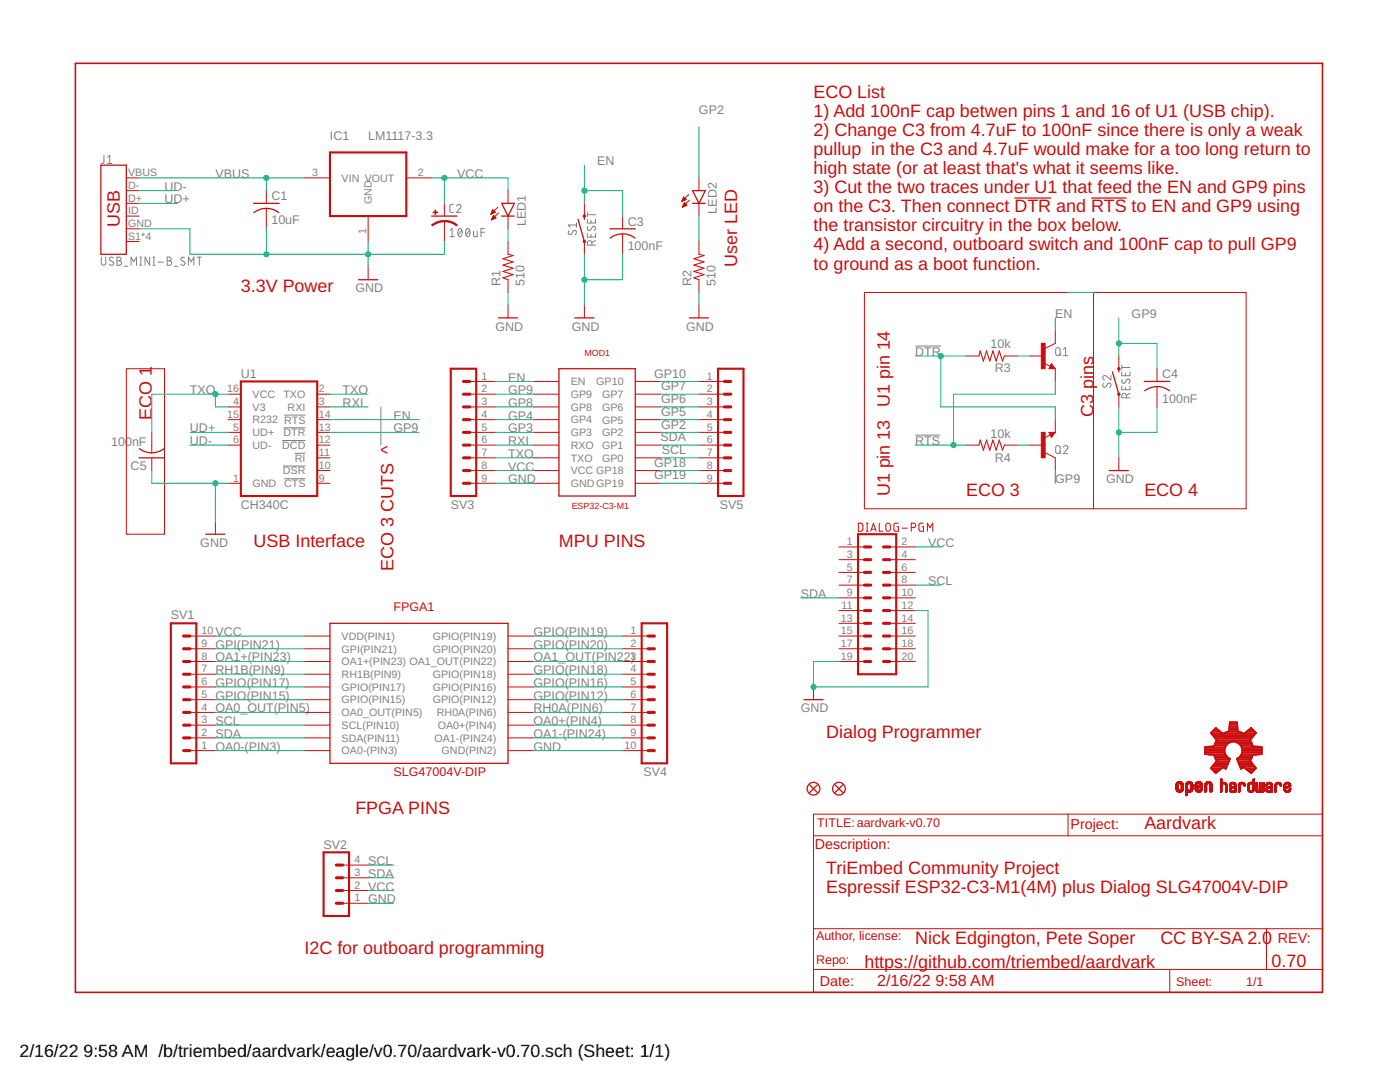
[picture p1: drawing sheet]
<svg xmlns="http://www.w3.org/2000/svg" width="279mm" height="216mm" viewBox="0 0 279 216" stroke-linecap="round" stroke-linejoin="round" font-family="sans-serif">
<g fill="none" stroke="#808080" stroke-width=".2">
<path d="M20.7 31v1.4l-.2 .2h-.3M21.5 32.6h.9M21.5 31.4l.4-.4v1.6M20.2 51.3v1.2a.44 .44 0 0 0 .5 .4 .44 .44 0 0 0 .4-.4v-1.2M22.6 51.5l-.2-.1a.38 .38 0 0 0-.5 .1 .38 .38 0 0 0 .1 .5l.5 .3a.41 .41 0 0 1 .1 .6 .41 .41 0 0 1-.7-.1l-.1-.1M23.3 51.3h.5a.36 .36 0 0 1 .4 .4 .36 .36 0 0 1-.4 .3 .46 .46 0 0 1 .5 .5 .46 .46 0 0 1-.5 .4h-.5zM23.3 52h.5M24.8 53.1h.7M26.2 52.9v-1.6l.5 .9 .5-.9v1.6M27.9 52.9h.4M27.9 51.3h.4M28.1 51.3v1.6"/>
<path d="M29.9 51.3v1.6l-.9-1.6v1.6M30.5 52.9h.4M30.5 51.3h.4M30.7 51.3v1.6M31.5 52.3h1.1M33.4 51.3h.4a.36 .36 0 0 1 .4 .4 .36 .36 0 0 1-.4 .3 .46 .46 0 0 1 .4 .5 .46 .46 0 0 1-.4 .4h-.4zM33.4 52h.4M34.8 53.1h.7M36.9 51.5l-.2-.1a.38 .38 0 0 0-.6 .1 .38 .38 0 0 0 .2 .5l.5 .3a.44 .44 0 0 1-.1 .7 .44 .44 0 0 1-.7-.3M37.6 52.9v-1.6l.6 .9 .5-.9v1.6M39.3 51.3h.9M39.8 51.3v1.6"/>
<path d="M89.8 46l.4-.4v1.6M89.8 47.2h.9M90.5 40.8h-.5l-.2 .3v1.1l.2 .2h.5M91.1 41.1a.45 .45 0 0 1 .6-.3 .45 .45 0 0 1 .2 .7l-.8 .9h.9M91.6 45.7l.2-.1a.95 .95 0 0 1 0 1.6 1.04 1.04 0 0 1-.2-1.5zM92.2 46l-.8 .9M93.1 45.7l.3-.1a.97 .97 0 0 1 0 1.6 1.02 1.02 0 0 1-.3-1.5zM93.7 46l-.7 .9M94.5 46.1v1l.3 .1h.4v-1.1M96 46.3h.7M96.7 45.6h-.7v1.6M113.5 46l-.1 .6 .4 .2 .2-.1 .6-.7a.47 .47 0 0 1 .5 .3 .47 .47 0 0 1-.3 .6"/>
<path d="M115 44.9h-1.6l.4 .4M115 44.4v.9M117.2 42.4v.9M117.2 43.8v.7h1.7v-.7M117.2 46.6v.7h1.7v-.7M117.2 42.8h1.7M117.3 45.2a.42 .42 0 0 0-.1 .6 .42 .42 0 0 0 .6 .1l.4-.6a.37 .37 0 0 1 .5-.1 .37 .37 0 0 1 .1 .5l-.2 .4M117.9 43.9v.6M117.9 46.8v.5M118.1 48.9v-.4a.46 .46 0 0 0-.4-.5 .46 .46 0 0 0-.5 .5v.4h1.7M118.9 48l-.8 .4M182.7 69h5.1"/>
<path d="M210.8 69.5l.3-.2 .4 .2 .1 1a.46 .46 0 0 1-.5 .5 .46 .46 0 0 1-.4-.5zM211.4 70.6l.4 .4M212.2 69.7l.5-.4v1.7M212.2 71h.9M220.2 76.5l-.1 .2a.38 .38 0 0 0 .1 .5 .38 .38 0 0 0 .5-.1l.3-.5a.44 .44 0 0 1 .7 .1 .44 .44 0 0 1-.2 .6M221.7 74.9v.9l-.9-.7a.44 .44 0 0 0-.7 .1 .44 .44 0 0 0 .3 .6M223.9 72.9v.9M223.9 74.2v.8h1.6v-.8M223.9 77v.8h1.6v-.8M223.9 73.3h1.6M224 75.7l-.1 .2a.38 .38 0 0 0 .1 .5 .38 .38 0 0 0 .6-.1l.2-.5a.41 .41 0 0 1 .6 0 .41 .41 0 0 1 0 .6l-.1 .1M224.6 74.4v.6"/>
<path d="M224.6 77.2v.6M224.8 79.4v-.5a.46 .46 0 0 0-.5-.4 .46 .46 0 0 0-.4 .4v.5h1.6M225.5 78.5l-.7 .3M56.3 87.9h4.7M56.5 93h4.5M56.6 85.4h4.4M56.7 95.5h4.3M56.7 82.8h4.3M58.8 90.4h2.2M76 81.2v7.6M182.7 86.8h4.9M210.8 89l.3-.1 .4 .1 .1 1.1a.46 .46 0 0 1-.5 .4 .46 .46 0 0 1-.4-.4z"/>
<path d="M211.4 90.2l.4 .3M212.2 89.3a.44 .44 0 0 1 .6-.4 .44 .44 0 0 1 .2 .7l-.8 .9h.9"/>
</g>
<g fill="none" stroke="#c90d0c" stroke-width=".25">
<path d="M20.1 33h5.1v17.7h-5.1zM138.2 38h2.6l-1.3 2.6zM202.5 39.5h7.3M217.8 39.5h7.1M50.6 40.6h5.1M53.1 41.6l1.6 .3 .9 .5M53.1 41.6l-1.5 .3-.9 .5M71.6 55.8h3.8M86.1 43.1h5.1M100.1 40.6h2.6l-1.3 2.5zM100.1 43.1h2.6M115.4 43.8l1.2 4.4"/>
<path d="M116.6 43.1v.7M121.7 45.7h5.1M121.8 47.5a4 4 0 0 1 4.9 0M138.2 40.6h2.6M99.5 63.4h3.8M111.5 73.6h15.3v25.4h-15.3zM114.7 63.4h3.8M137.6 63.4h3.8M209.8 73.1l.2 .2h-.4l.2-.5 .6 .6h-.8M222 74.2l1.3 4.5M223.3 73.6v.6M228.4 76.1h5"/>
<path d="M228.5 78a4 4 0 0 1 4.9 0M27.7 91.4h5.1M27.8 89.5a4 4 0 0 0 4.9 0M209.6 86.4h.8l-.6 .6-.2-.5h.4l-.2 .3M221.4 93.9h3.8M41.1 106.6h3.8M65.8 124.4h35.6v27.9h-35.6zM160.4 139.6h3.9M161.6 156.6l1.5 1.5M163.1 156.6l-1.5 1.5M166.7 156.6l1.5 1.5M168.2 156.6l-1.5 1.5"/>
<circle cx="162.3" cy="157.4" r="1.27"/>
<circle cx="167.4" cy="157.4" r="1.27"/>
</g>
<g fill="none" stroke="#c90d0c" stroke-width=".2">
<path d="M25.2 35.5h2.5M25.2 38h2.5M53.1 38v2.6M60.8 35.5h5M81.1 35.5h5M101.4 38v2.6M136.2 39.9h.6M136.2 39.8h.7M136.3 39.6h.5M136.4 39.5h.3M136.4 39.4h.1M136.4 39.3l.5 .5-.8 .4z"/>
<path d="M137.5 38.8l-1.4 1.4M137.6 39.9l-1.4 1.4M139.5 35.5v2.5M25.2 40.6h2.5M25.2 45.7h2.5M25.2 43.1h2.5M25.2 48.2h2.5M53.1 41.6v4.1M73.5 43.1v5.1M73.5 53.3v2.5M88.7 40.6v2.5M88.7 44.1v4.1"/>
<path d="M98 42.7h.1M98 42.5h.4M98.1 42.4h.6M98.1 43.9h.1M98.1 42.3h.7M98.1 43.8h.3M98.2 43.6h.5M98.2 42.2h.5M98.3 42.1h.3M98.3 43.5h.7M98.3 43.4h.6M98.3 41.9h.1"/>
<path d="M98.3 41.8l.5 .6-.8 .3zM98.4 43.3h.3M98.4 43.1h.2M98.5 43l-.4 .9M98.5 43l.5 .5-.9 .4M98.5 43h.1M99.4 41.3l-1.4 1.4M99.5 42.5l-1.4 1.4M101.4 43.1v2.6M101.4 48.2v2.5M101.4 55.8v2.6M116.6 40.6v2.5"/>
<path d="M116.6 48.2v2.5M124.2 43.1v2.6M124.2 46.7v4M136.1 40.1h.1M136.1 40h.4M136.2 41.3v.1M136.2 41.2h.3M136.3 41.1h.5M136.3 41h.7M136.4 40.9h.6M136.4 40.7h.4M136.5 40.6h.2"/>
<path d="M136.5 40.5h.1M137.1 41l-.5-.6-.4 .9M137.1 41l-.9 .3M139.5 40.6v2.5M139.5 48.2v2.5M139.5 55.8v2.6M172.5 58.4h76.2v43.1h-76.2zM218.2 58.4v43.1M25.2 73.6h7.6v33h-7.6zM45.5 78.7h2.6M63.3 78.7h2.5M93.8 76.1h5"/>
<path d="M93.8 78.7h5M101.4 60.9v2.5M106.5 76.1h5M106.5 78.7h5M116.6 60.9v2.5M126.8 76.1h5.1M126.8 78.7h5.1M139.5 76.1h5.1M139.5 78.7h5.1M139.5 60.9v2.5M192.8 71h2.6M200.4 71h2.6"/>
<path d="M205.5 71h2.6M208.4 72.5l1.2 .6M209.8 72.6l.8 1h-1.3zM210.6 66v2.5l-2 1M210.6 73.6v2.5M223.3 71v2.6M223.3 78.7v2.5M230.9 73.6v2.5M230.9 77.1v4.1M30.3 86.3v4M30.3 91.4v2.5M45.5 81.2h2.6"/>
<path d="M45.5 83.7h2.6M45.5 86.3h2.6M45.5 88.8h2.6M45.5 96.4h2.6M63.3 81.2h2.5M63.3 83.7h2.5M63.3 86.3h2.5M63.3 88.8h2.5M63.3 91.4h2.5M63.3 93.9h2.5M63.3 96.4h2.5M93.8 81.2h5"/>
<path d="M93.8 83.7h5M93.8 86.3h5M93.8 88.8h5M93.8 91.4h5M93.8 93.9h5M93.8 96.4h5M106.5 81.2h5M106.5 83.7h5M106.5 86.3h5M106.5 88.8h5M106.5 91.4h5M106.5 93.9h5"/>
<path d="M106.5 96.4h5M126.8 81.2h5.1M126.8 83.7h5.1M126.8 86.3h5.1M126.8 88.8h5.1M126.8 91.4h5.1M126.8 93.9h5.1M126.8 96.4h5.1M139.5 81.2h5.1M139.5 83.7h5.1M139.5 86.3h5.1M139.5 88.8h5.1"/>
<path d="M139.5 91.4h5.1M139.5 93.9h5.1M139.5 96.4h5.1M192.8 88.8h2.6M200.4 88.8h2.6M205.5 88.8h2.6M208.6 90.3l2 1.1v2.5M209.3 86.3h1.3l-.8 1zM209.6 86.8l-1.2 .6M210.6 83.7v2.6M223.3 91.4v2.5M43 104.1v2.5"/>
<path d="M167.4 109.1h5.1M167.4 111.7h5.1M167.4 114.2h5.1M167.4 116.8h5.1M167.4 119.3h5.1M171.3 104.4h.6l.3 .3v.9l-.3 .4h-.6zM172.9 104.4h.3M172.9 106h.3M173.1 104.4v1.6M173.8 106l.5-1.6 .6 1.6M173.9 105.6h.8M175.5 104.4v1.6h.7"/>
<path d="M176.9 104.5l.3-.1 .3 .1 .2 .3v.8a.46 .46 0 0 1-.5 .4 .46 .46 0 0 1-.4-.4zM177.6 109.1h5.1M177.6 111.7h5.1M177.6 114.2h5.1M177.6 116.8h5.1M177.6 119.3h5.1M179.3 104.4h-.7l-.2 .2v1.2l.2 .2h.7v-.9h-.3M180 105.4h1.1M181.9 105.3h.4a.44 .44 0 0 0 .5-.5 .44 .44 0 0 0-.5-.4h-.4v1.6M184.3 104.4h-.7l-.2 .2v1l.2 .4h.7v-.9h-.3M185.1 106v-1.6l.5 .9 .6-.9v1.6M37.9 139.6h5.1"/>
<path d="M37.9 137.1h5.1M37.9 134.5h5.1M37.9 132h5.1M37.9 129.5h5.1M37.9 126.9h5.1M60.8 139.6h5M60.8 137.1h5M60.8 134.5h5M60.8 132h5M60.8 129.5h5M60.8 126.9h5M101.4 139.6h5.1"/>
<path d="M101.4 137.1h5.1M101.4 134.5h5.1M101.4 132h5.1M101.4 129.5h5.1M101.4 126.9h5.1M124.2 139.6h5.1M124.2 137.1h5.1M124.2 134.5h5.1M124.2 132h5.1M124.2 129.5h5.1M124.2 126.9h5.1M162.3 137.1v2.5"/>
<path d="M167.4 132h5.1M167.4 129.5h5.1M167.4 126.9h5.1M167.4 121.8h5.1M167.4 124.4h5.1M177.6 132h5.1M177.6 129.5h5.1M177.6 126.9h5.1M177.6 121.8h5.1M177.6 124.4h5.1M37.9 149.8h5.1M37.9 147.2h5.1"/>
<path d="M37.9 144.7h5.1M37.9 142.2h5.1M60.8 149.8h5M60.8 147.2h5M60.8 144.7h5M60.8 142.2h5M101.4 149.8h5.1M101.4 147.2h5.1M101.4 144.7h5.1M101.4 142.2h5.1M124.2 149.8h5.1M124.2 147.2h5.1"/>
<path d="M124.2 144.7h5.1M124.2 142.2h5.1M234.7 157.4l.4 .1M234.7 157.4h.4M234.7 157.3h.4M234.7 157.2h.4M234.7 157.1h.4M234.7 157h.4M234.7 156.9h.4M234.7 156.8h.4M234.7 156.7h.4M234.7 157.5l.5 .1"/>
<path d="M234.7 157.5h.4M234.7 156.5h.4M234.7 157.6l.6 .1M234.7 157.6h.5M234.8 157.7h1.3M234.8 156.3h1.3M234.8 157.8h1.3M234.8 157.8h1.2M234.8 156.3h1.2M234.8 156.2h1.2M234.9 157.8h1.1M234.9 156.2h1.1"/>
<path d="M234.9 157.9h1M234.9 156.1h1M235 157.9h.9M235 156.1h.8M235.1 156.6h-.4M235.1 156.5l-.4 .1M235.1 156h.6M235.2 156.4l-.5 .1M235.2 158.1h.4M235.2 156.4h-.5M235.2 156h.4M235.3 158.1h.2"/>
<path d="M235.4 156.4h-.7M235.5 156.4h.6M235.6 157.6h.5M235.6 156.4h.5M235.7 157.5h.4M235.7 156.5h.4M235.7 156.5l.5 .1M235.8 157.4h.4M235.8 157.3h.4M235.8 157.2h.4M235.8 157.1h.4M235.8 157h.4"/>
<path d="M235.8 156.9h.4M235.8 156.8h.4M235.8 156.7h.4M235.8 156.6h.4M235.8 158h-.7M236.1 157.6h-.5M236.6 158.6h.4M236.6 158.5h.4M236.6 158.4h.4M236.6 158.3h.4M236.6 158.2h.4M236.6 158.1h.4"/>
<path d="M236.6 157.7h1.4M236.6 157.6l.6 .1M236.6 157.6h.6M236.6 157.5l.5 .1M236.6 157.5h.4M236.6 157.4l.4 .1M236.6 157.4h.4M236.6 157.3h.4M236.6 157.2h.4M236.6 157.1h.4M236.6 157h.4M236.6 156.9h.4"/>
<path d="M236.6 156.8h.4M236.6 156.7h.4M236.6 158.7h.2M236.6 156.5h.5M236.7 156.3h1.3M236.7 156.3h1.2M236.8 156.2h1.1M236.9 156.1h.9M236.9 156.1h.8M236.9 158.7h-.3M237 158.6l-.4 .1M237 156.6h-.4"/>
<path d="M237 158.1h-.4M237 156.5l-.4 .1M237 156h.7M237.1 158.1h.5M237.1 156.4l-.5 .1M237.2 156h.3M237.2 156.4h-.5M237.3 158.1h.1M237.3 156.4h-.6M237.4 156.4h.6M237.5 156.4h.5M237.5 157.6h.5"/>
<path d="M237.6 156.4h.4M237.6 157.6h.4M237.6 157.5h.5M237.6 156.5h.5M237.7 157.5h.4M237.7 156.5h.4M237.7 157.4h.4M237.7 157.3h.4M237.7 157.2h.4M237.7 157.1h.4M237.7 157h.4M237.7 156.9h.4"/>
<path d="M237.7 156.8h.4M237.7 156.7h.4M237.7 156.6h.4M237.7 158h-1.1M237.8 157.9l-1.2 .1M237.8 157.9h-1.2M237.9 157.8l-1.3 .1M237.9 157.8h-1.3M238 157.8h-1.4M238 157.6l-.5 .1M238.5 157.5h.5M238.5 157.4h.4"/>
<path d="M238.5 156.8l.4 .1M238.5 156.8h.4M238.5 156.7h.4M238.5 156.6h.4M238.5 157.6h.6M238.5 157.5l.5 .1M238.5 156.5h.5M238.6 157.6h.5M238.6 157.7h1.3M238.6 156.3h1.3M238.7 156.2h1.1M238.7 157.8h1.1"/>
<path d="M238.8 157.9h.9M238.8 156.1h.9M238.8 156.1h.8M238.9 158h.7M238.9 156.7h-.4M238.9 156h.7M239 156.5l-.5 .1M239 157.4h-.5M239 156.9h1M239 156.4l-.5 .1M239.1 158.1h.4M239.1 157.3h-.6"/>
<path d="M239.1 156.4h-.6M239.1 156h.3M239.1 158.1h.3M239.2 156.8h.8M239.2 156.4h-.6M239.2 157.2l-.7 .1M239.3 157.2h-.8M239.3 156.8h.7M239.3 156.4h.6M239.4 157.7h.5M239.4 156.7h.6M239.4 156.4h.5"/>
<path d="M239.4 157.6h.5M239.4 157.1l-.9 .1M239.5 156.4l.5 .1M239.5 157.1h-1M239.5 156.7h.5M239.5 156.5h.5M239.5 157.5h.5M239.5 156.6h.5M239.6 157.5h.4M239.6 157.4h.4M239.6 157.3h.4M239.6 157.1h-1.1"/>
<path d="M239.7 157.2h.3M239.8 157h-1.3M239.8 157.8h-1.1M239.8 157.2h.1M239.9 157.8h-1.3M239.9 156.9h-1.4M240 157.5l-.5 .1M240.4 157.8h.4M240.4 157.7h.4M240.4 157.6h.4M240.4 157.5h.4M240.4 157.4h.4"/>
<path d="M240.4 157.3h.4M240.4 157.2h.4M240.4 157.1h.4M240.4 157h.4M240.4 156.9h.4M240.4 156.8h.4M240.4 156.7h.4M240.5 158.1h.1M240.5 156.3h1.3M240.6 156.3h1.2M240.6 156.2h1.1M240.7 156.1h1"/>
<path d="M240.7 158h-.3M240.7 156.1h.9M240.8 157.9l-.4 .1M240.8 157.9h-.4M240.8 156.6h-.4M240.8 156h.7M240.9 156.5l-.5 .1M240.9 156.5h-.4M240.9 156.4l-.4 .1M241 156.4h-.5M241 156h.3M241.1 156.4h-.6"/>
<path d="M241.2 156.4h.6M241.3 156.4h.6M241.4 156.4l.5 .1M241.4 156.5h.5M241.5 156.5h.4M241.5 158h.3M241.5 157.8h.4M241.5 157.7h.4M241.5 157.6h.4M241.5 157.5h.4M241.5 157.4h.4M241.5 157.3h.4"/>
<path d="M241.5 157.2h.4M241.5 157.1h.4M241.5 157h.4M241.5 156.9h.4M241.5 156.8h.4M241.5 156.7h.4M241.5 156.6h.4M241.5 158.1h.1M241.9 157.9l-.4 .1M241.9 157.9h-.4M243.5 158.1h.2M243.5 155.6h.3"/>
<path d="M243.6 158.1h.1M243.6 157.9h.2M243.6 157.8h.2M243.6 157.7h.2M243.6 157.6h.2M243.6 157.5h.2M243.6 157.4h.2M243.6 157.3h.2M243.6 157.2h.2M243.6 157.1h.2M243.6 157h.2M243.6 156.9h.2"/>
<path d="M243.6 156.8h.2M243.6 156.7h.2M243.6 156.4h1.2M243.6 156.3h1.2M243.6 156.3h1.1M243.6 156.2h1M243.6 156.1l1 .1M243.6 156.1h.2M243.6 156h.2M243.6 155.9h.2M243.6 155.8h.2M243.6 155.7h.2"/>
<path d="M243.6 155.6h.2M243.6 155.5h.2M243.7 155.4h.1M243.8 158h-.3M243.9 156.6h-.3M243.9 156.5l-.3 .1M243.9 156.5h-.3M244 156.1h.5M244 156.4l-.4 .1M244.1 156.4h-.5M244.3 156.4h.5M244.5 156.4l.4 .1"/>
<path d="M244.5 156.5h.4M244.6 156.6h.3M244.6 156.7h.3M244.6 158.1h.1M244.6 157.9h.3M244.6 157.8h.3M244.6 157.7h.3M244.6 157.6h.3M244.6 157.5h.3M244.6 157.4h.3M244.6 157.3h.3M244.6 157.2h.3"/>
<path d="M244.6 157.1h.3M244.6 157h.3M244.6 156.9h.3M244.6 156.8h.3M244.8 158.1h-.2M244.9 158h-.3M245.4 157.7h.3M245.4 157.6h.3M245.4 157.5h.3M245.4 156.7h.3M245.4 157.8h.4M245.4 157.4h.3"/>
<path d="M245.4 157.8l.8 .1M245.4 157.8h.5M245.4 156.5h.4M245.5 157.9h.7M245.5 157.9l.8 .1M245.5 156.4h1.1M245.5 156.3h1.1M245.6 158h.7M245.6 156.8l-.2 .1M245.6 156.3h.9M245.6 156.8h-.2M245.6 156.2h.9"/>
<path d="M245.6 157.1h1.1M245.6 156.7l-.2 .1M245.7 157.5l-.3 .1M245.7 156.2h.7M245.7 158.1h.5M245.7 156.6h-.3M245.7 157.4l-.3 .1M245.7 156.5l-.3 .1M245.7 157.1h1M245.8 156.1h.5M245.8 156.4l-.4 .1M245.9 157.4h-.5"/>
<path d="M245.9 157h.8M245.9 158.1h.1M245.9 156.4h-.4M246 157.8h.2M246 157.3h-.6M246 157h.7M246.1 157.2l-.7 .1M246.1 156.9h.6M246.1 156.4h.5M246.2 156.9h.5M246.2 157.2h-.7M246.3 156.4l.4 .1"/>
<path d="M246.3 156.5h.4M246.4 156.8h.3M246.4 156.5h.3M246.4 156.6h.3M246.4 157.9h.3M246.4 157.8h.3M246.4 157.7h.3M246.4 157.6h.3M246.4 157.5h.3M246.4 157.4h.3M246.4 157.3h.3M246.4 157.2h.3"/>
<path d="M246.4 156.7h.3M246.4 158.1h.1M246.6 158.1h-.2M246.7 158h-.3M246.7 157.1l-1.2 .1M247.2 158.1h.1M247.2 157.9h.3M247.2 157.8h.3M247.2 157.7h.3M247.2 157.6h.3M247.2 157.5h.3M247.2 157.4h.3"/>
<path d="M247.2 157.3h.3M247.2 157.2h.3M247.2 157.1h.3M247.2 157h.3M247.2 156.9h.3M247.2 156.8h.3M247.2 156.7h.3M247.2 156.6h.3M247.3 158.1h-.1M247.3 156.3h1.1M247.4 156.3h.9M247.4 158h-.2"/>
<path d="M247.4 156.2h.9M247.5 156.2h.7M247.5 156.5l-.3 .1M247.6 156.5h-.4M247.6 156.1h.5M247.6 156.4l-.4 .1M247.8 156.4h-.5M247.9 156.4h.5M248.1 156.4l.4 .1M248.1 156.5h.4M248.2 156.5h.3M248.2 156.6h.3"/>
<path d="M248.2 156.7h.3M248.4 156.8l-.1 .1M248.4 156.4h-1.1M248.5 156.8h-.2M248.5 156.7l-.2 .1M249 157.4h.3M249 157.3h.3M249 157.2h.3M249 157.1h.3M249 157h.3M249 156.9h.3M249 156.8h.3"/>
<path d="M249 157.5l.3 .1M249 157.5h.3M249 156.7h.3M249 157.7h.4M249 157.6l.4 .1M249 157.6h.3M249 156.5h.4M249 157.8h.5M249.1 157.8h.5M249.1 157.8h1.1M249.1 156.3h1.3M249.2 157.9h1"/>
<path d="M249.2 157.9h.9M249.2 156.3h1.2M249.2 156.2h1.2M249.3 158h.8M249.3 156.2h1.1M249.3 156.6h-.3M249.4 158.1h.6M249.4 156.1h.5M249.4 158.1h.5M249.5 156.4l-.5 .1M249.6 156.4h-.5M249.6 158.1h.1"/>
<path d="M249.7 158.1h.1M249.7 157.8h.6M249.7 156.4h.7M249.9 156.4h.5M249.9 157.7h.4M249.9 156.5h.5M250 156.5h.4M250 157.6h.3M250 156.6h.4M250 157.5h.4M250 157.4h.4M250 157.3h.4"/>
<path d="M250 157.2h.4M250 157.1h.4M250 157h.4M250 156.9h.4M250 156.8h.4M250 156.7h.4M250 156.1h.4M250 156h.4M250 155.9h.4M250 155.8h.4M250 155.7h.4M250 155.6h.4"/>
<path d="M250.1 157.1h.3M250.1 156.9h.3M250.1 156h.3M250.1 155.7h.3M250.1 155.5h.3M250.2 155.4h.1M250.3 157.8h-.4M250.3 157.6l-.3 .1M250.4 157.5l-.4 .1M250.4 156.4h-1.3M250.6 157.8h.4M250.6 157.7h.4"/>
<path d="M250.6 157.6h.4M250.6 157.6h.3M250.6 157.5h.3M250.6 157.4h.3M250.6 157.3h.3M250.6 157.2h.3M250.6 157.1h.3M250.6 157h.3M250.6 156.9h.3M250.6 156.8h.3M250.6 156.7h.3M250.6 156.6h.3"/>
<path d="M250.6 156.5h.3M250.6 156.4h.3M250.6 156.3h.3M250.6 156.2h.3M250.7 157.8h1.6M250.7 156.2h.2M250.7 157.9h1.5M250.8 158h1.4M250.8 156.1h.1M250.9 158.1h.5M250.9 158.1h.4M251.2 158.1h.1"/>
<path d="M251.2 157.8h.5M251.3 157.7h.4M251.3 157.6h.4M251.3 157.6h.3M251.3 157.5h.3M251.3 157.4h.3M251.3 157.3h.3M251.3 157.2h.3M251.3 157.1h.3M251.3 157h.3M251.3 156.9h.3M251.3 156.8h.3"/>
<path d="M251.3 156.7h.3M251.3 156.6h.3M251.3 156.5h.3M251.3 156.4h.3M251.3 156.3h.3M251.3 156.2h.3M251.4 156.2h.2M251.5 156.1h.1M251.6 158.1h.5M251.6 158.1h.4M252 157.7h.3M252 157.6h.3"/>
<path d="M252.1 157.5h.2M252.1 157.4h.2M252.1 157.3h.2M252.1 157.2h.2M252.1 157.1h.2M252.1 157h.2M252.1 156.9h.2M252.1 156.8h.2M252.1 156.7h.2M252.1 156.6h.2M252.1 156.5h.2M252.1 156.4h.2"/>
<path d="M252.1 156.3h.2M252.1 156.2h.2M252.2 156.1h.1M252.3 157.8h-.4M252.6 157.7h.4M252.6 157.6h.3M252.6 157.5h.3M252.6 156.7h.3M252.6 157.8h.4M252.6 157.8h.8M252.7 157.8l.8 .1M252.7 157.9h.8"/>
<path d="M252.8 157.9l.7 .1M252.8 156.3h1M252.8 156.8l-.2 .1M252.8 158h.7M252.9 156.8h-.3M252.9 157.1h1.1M252.9 156.2h.8M252.9 156.7l-.3 .1M252.9 158.1h.6M252.9 156.6h-.3M253 158.1h.4M253 157.4l-.4 .1"/>
<path d="M253 157.1h1M253 156.5l-.4 .1M253 157.4h-.4M253 156.5h-.3M253 156.1h.6M253.1 157.4h-.5M253.1 157h.9M253.1 156.4l-.4 .1M253.2 156.4h-.5M253.2 157.3h-.5M253.2 157h.8M253.4 157.2l-.7 .1"/>
<path d="M253.4 156.9h.6M253.4 156.4h.5M253.4 157.2h-.7M253.5 156.4h.4M253.6 156.5h.3M253.6 157.1l-.8 .1M253.6 156.8h.4M253.6 156.6h.4M253.7 157.1h.3M253.7 156.8h.3M253.7 157.9h.3M253.7 157.8h.3"/>
<path d="M253.7 157.7h.3M253.7 157.6h.3M253.7 157.5h.3M253.7 157.4h.3M253.7 157.3h.3M253.7 157.2h.3M253.7 156.7h.3M253.7 158.1h.1M253.9 158.1h-.2M253.9 156.4h-1.1M253.9 158h-.2M254 157.9l-.3 .1"/>
<path d="M254.4 157.9h.3M254.4 157.8h.3M254.4 157.7h.3M254.4 157.6h.3M254.4 157.5h.3M254.4 157.4h.3M254.4 157.3h.3M254.4 157.2h.3M254.4 157.1h.3M254.4 157h.3M254.4 156.9h.3M254.4 156.8h.3"/>
<path d="M254.4 156.7h.3M254.4 158.1h.1M254.5 156.4h1.2M254.6 158.1h-.2M254.6 156.3h1M254.7 156.2h.8M254.7 158h-.3M254.7 156.7h-.3M254.8 156.6h-.4M254.8 156.5l-.4 .1M254.8 156.5h-.4M254.8 156.1h.6"/>
<path d="M254.9 156.4l-.4 .1M255 156.4h-.5M255.2 156.4h.5M255.3 156.4h.4M255.4 156.5h.3M255.4 156.5l.4 .1M255.5 156.7h.3M255.5 156.6h.3M255.7 156.8l-.2 .1M255.7 156.8h-.2M255.8 156.7l-.3 .1M256.2 157.5l.4 .1"/>
<path d="M256.2 157.5h.3M256.2 157.4h.4M256.2 157.1h1.2M256.2 157h.3M256.2 156.9h.3M256.2 156.8h.3M256.2 156.7h.3M256.2 157.6h.4M256.3 157.6h.3M256.3 156.5h.3M256.3 157.7h.4M256.3 157.8h.4"/>
<path d="M256.3 157.8h.6M256.3 157.8h1.2M256.3 156.4h1.2M256.4 156.3h1.1M256.5 157.9h.9M256.5 156.3h.9M256.5 156.2h.8M256.5 158h.8M256.6 156.6h-.4M256.6 158.1h.6M256.6 156.5h-.3M256.7 157.4h-.5"/>
<path d="M256.7 156.1h.5M256.7 158.1h.5M256.7 156.4l-.4 .1M256.8 157.3h-.6M256.8 156.4h-.5M256.9 158.1h.1M256.9 157.2l-.7 .1M257 157.8h.5M257 156.9h.6M257 157.2h-.8M257 156.4h.5M257.1 156.4l.5 .1"/>
<path d="M257.2 157.1l-1 .1M257.2 156.8h.4M257.2 156.5h.4M257.2 157.6h.4M257.2 157.1h-1M257.2 156.5l.4 .1M257.3 156.6h.3M257.3 156.7h.3M257.3 157.5h.3M257.3 157.4h.3M257.4 157.4h.2M257.4 157.9h-1"/>
<path d="M257.5 157.3h.1M257.5 157.8h-.4M257.5 157h-.8M257.6 157.7h-.4M257.6 157h-.8M257.6 157.6h-.4M257.6 157.5l-.3 .1M257.6 156.9h-.7M68.4 177.7h5.1M68.4 175.2h5.1M68.4 172.6h5.1M162.3 162.5h101.6v35.5h-101.6z"/>
<path d="M162.3 166.8h101.6M213.1 162.5v4.3M68.4 180.2h5.1M162.3 185.3h101.6M162.3 193.4h101.6M233.4 193.4v4.6M252.8 185.3v8.1"/>
</g>
<g fill="none" stroke="#c90d0c" stroke-width=".42">
<path d="M65.8 30.4h15.3v12.7h-15.3zM48.1 76.1h15.2v22.9h-15.2zM90 73.6h5v25.4h-5zM143.3 73.6h5.1v25.4h-5.1zM171.2 106.6h7.7v27.9h-7.7zM34.1 124.4h5.1v27.9h-5.1zM128.1 124.4h5v27.9h-5zM64.6 170.1h5.1v12.7h-5.1z"/>
<circle cx="116.6" cy="43.1" r=".13"/>
<circle cx="116.6" cy="48.2" r=".13"/>
<circle cx="223.3" cy="78.7" r=".13"/>
<circle cx="223.3" cy="73.6" r=".13"/>
</g>
<g fill="none" stroke="#c90d0c" stroke-width=".61">
<path d="M92.5 78.7h1.3M92.5 76.1h1.3M144.6 78.7h1.2M144.6 76.1h1.2M92.5 81.2h1.3M92.5 86.3h1.3M92.5 83.7h1.3M92.5 93.9h1.3M92.5 91.4h1.3M92.5 88.8h1.3M92.5 96.4h1.3M144.6 81.2h1.2"/>
<path d="M144.6 86.3h1.2M144.6 83.7h1.2M144.6 93.9h1.2M144.6 91.4h1.2M144.6 88.8h1.2M144.6 96.4h1.2M172.5 114.2h1.3M172.5 111.7h1.3M172.5 109.1h1.3M172.5 119.3h1.3M172.5 116.8h1.3M176.3 114.2h1.3"/>
<path d="M176.3 111.7h1.3M176.3 109.1h1.3M176.3 119.3h1.3M176.3 116.8h1.3M36.6 139.6h1.3M36.6 132h1.3M36.6 134.5h1.3M36.6 137.1h1.3M36.6 126.9h1.3M36.6 129.5h1.3M129.3 139.6h1.3M129.3 132h1.3"/>
<path d="M129.3 134.5h1.3M129.3 137.1h1.3M129.3 126.9h1.3M129.3 129.5h1.3M172.5 132h1.3M172.5 126.9h1.3M172.5 129.5h1.3M172.5 121.8h1.3M172.5 124.4h1.3M176.3 132h1.3M176.3 126.9h1.3M176.3 129.5h1.3"/>
<path d="M176.3 121.8h1.3M176.3 124.4h1.3M36.6 144.7h1.3M36.6 147.2h1.3M36.6 149.8h1.3M36.6 142.2h1.3M129.3 144.7h1.3M129.3 147.2h1.3M129.3 149.8h1.3M129.3 142.2h1.3M67.1 175.2h1.3M67.1 177.7h1.3"/>
<path d="M67.1 172.6h1.3M67.1 180.2h1.3"/>
</g>
<path d="M15 12.6h248.9v185.4h-248.9z" fill="none" stroke="#c90d0c" stroke-width=".32"/>
<path d="M101.4 50.7l1 .3-2 .6 2 .7-2 .6 2 .6-2 .7 2 .6-2 .6 1 .4M139.5 50.7l1 .3-2 .6 2 .7-2 .6 2 .6-2 .7 2 .6-2 .6 1 .4M195.4 71l.2-1 .7 2.1 .6-2.1 .6 2.1 .7-2.1 .6 2.1 .6-2.1 .7 2.1 .3-1.1M195.4 88.8l.2-1 .7 2 .6-2 .6 2 .7-2 .6 2 .6-2 .7 2 .3-1" fill="none" stroke="#c90d0c" stroke-width=".21"/>
<g fill="#c90d0c" stroke="#c90d0c" stroke-width=".2">
<path d="M88.7 44h.3a3.9 3.9 0 0 1 2.3 .9l-.2 .2-1.4-.7-1-.2z" fill-rule="evenodd"/>
<path d="M86.1 44.9l1.3-.7 1.3-.2v.3l-1 .1-1.4 .7z" fill-rule="evenodd"/>
</g>
<g fill="#c90d0c" stroke="#c90d0c" stroke-width=".2">
<path d="M86.4 42.3h.9v.1h-.9z"/>
<path d="M86.8 41.9h.2v.9h-.2z"/>
<path d="M207.8 68.5h.8v5.1h-.8z"/>
<path d="M207.8 86.3h.8v5.1h-.8z"/>
</g>
<g fill="none" stroke="#c90d0c" stroke-width=".38">
<path d="M240.5 150.2h3.9M240.5 149.8h3.9M240.5 149.5h3.9M240.5 149.1h4M241.1 150.5h3.4M241.7 153.3h2.1M241.7 146.3h2.2M241.9 153h2.9M241.9 146h1.6M242 146.7h8.3M242 153.7h1.4M242.2 152.6h2.8"/>
<path d="M242.3 145.6h.8M242.3 147h7.7M242.4 148.8h2.3M242.4 154h.5M242.4 150.9h2.4M242.5 152.3h2.6M242.5 148.4h2.5M242.5 151.2h2.6M242.6 147.4h7.1M242.6 148.1l-.3 .8-1.8 .2v1.4l1.8 .1 .5 1.2-1.1 1.5 .9 1 1.5-1.2 .5 .3 .9-2-.7-.5M242.6 148.1h3M242.6 145.3h.1"/>
<path d="M242.6 145.3l1.5 1.1 1.2-.5 .1-1.8h1.4l.2 1.8 1.2 .5 1.5-1.1M242.6 145.3l-.9 .9 1.1 1.5-.2 .4M242.7 151.6h2.7M242.8 151.9h2.5M242.8 147.7h6.7M244.2 146.3h3.9M244.4 149.5v.6l.4 .8M244.4 149.5a1.79 1.79 0 0 1 1.8-1.5 1.79 1.79 0 0 1 1.7 1.5M244.5 153.3h.2M245.1 146h2.1M245.3 145.6h1.7M245.3 145.3h1.7"/>
<path d="M245.4 144.9h1.5M245.4 144.6h1.5M245.4 144.3h1.5M246.7 148.1h3M246.9 151.6h2.7M247.1 151.9h2.5M247.2 151.2h2.6M247.2 152.3h2.6M247.3 152.6h2.8M247.3 148.4h2.6M247.5 153h2.9M247.5 150.9h2.4"/>
<path d="M247.6 153.3h.2M247.6 148.8h2.4M247.8 150.5h3.4M247.8 149.1h4M247.9 150.2h3.9M247.9 149.5l-.1 .9-.3 .5M247.9 149.8h3.9M247.9 149.5h3.9M248.3 146.3h2.3M248.5 153.3h2.1M248.8 146h1.6M248.9 153.7h1.4"/>
<path d="M249.2 145.6h.8M249.4 154h.5M249.6 145.3h.1M249.7 145.3l1 .9-1.2 1.5 .2 .4M249.7 148.1l.3 .8 1.8 .2v1.4l-1.8 .1-.5 1.2 1.2 1.5-1 1-1.5-1.2-.6 .3-.8-2 .7-.5"/>
</g>
<g fill="none" stroke="#0dab76" stroke-width=".2">
<path d="M27.7 35.5h33.1M27.7 38h7.7M53.1 35.5v2.5M86.1 35.5h15.3v2.5M88.7 35.5v5.1M116.6 33v7.6M116.6 38h7.6v5.1M139.5 25.3v10.2M27.7 45.7h10.2v5h50.8v-2.5M27.7 40.6h7.7M53.1 45.7v5M73.5 48.2v5.1"/>
<path d="M101.4 45.7v2.5M101.4 58.4v2.5M116.6 50.7v10.2M124.2 50.7v5.1h-7.6M139.5 43.1v5.1M139.5 58.4v2.5M213.1 58.4h5.1M43 78.7v2.5h2.5M45.5 78.7h-15.2v7.6M65.8 78.7h7.7M98.8 76.1h7.7M98.8 78.7h7.7"/>
<path d="M131.9 76.1h7.6M131.9 78.7h7.6M182.7 71h10.1M187.7 71v10.2h22.9v2.5M203 71h2.5M210.6 63.4v2.6M210.6 76.1v2.6h-20.3v10.1M223.3 63.4v7.6M223.3 68.5h7.6v5.1M30.3 93.9v2.5h15.2M37.9 86.3h7.6M37.9 88.8h7.6"/>
<path d="M43 96.4v7.7M65.8 86.3h17.8M65.8 83.7h17.8M65.8 81.2h7.7M98.8 93.9h7.7M98.8 96.4h7.7M98.8 86.3h7.7M98.8 91.4h7.7M98.8 88.8h7.7M98.8 83.7h7.7M98.8 81.2h7.7M131.9 93.9h7.6"/>
<path d="M131.9 96.4h7.6M131.9 86.3h7.6M131.9 91.4h7.6M131.9 88.8h7.6M131.9 83.7h7.6M131.9 81.2h7.6M182.7 88.8h10.1M203 88.8h2.5M210.6 93.9v2.5M223.3 81.2v10.2M230.9 81.2v5.1h-7.6M159.8 119.3h7.6"/>
<path d="M182.7 109.1h5M182.7 116.8h5M43 126.9h17.8M43 132h17.8M43 137.1h17.8M43 134.5h17.8M43 139.6h17.8M43 129.5h17.8M106.5 126.9h17.7M106.5 132h17.7M106.5 137.1h17.7M106.5 134.5h17.7"/>
<path d="M106.5 139.6h17.7M106.5 129.5h17.7M182.7 121.8h2.5v15.3h-22.9v-5.1h5.1M43 149.8h17.8M43 144.7h17.8M43 147.2h17.8M43 142.2h17.8M106.5 149.8h17.7M106.5 144.7h17.7M106.5 147.2h17.7M106.5 142.2h17.7M73.5 177.7h5"/>
<path d="M73.5 172.6h5M73.5 175.2h5M73.5 180.2h5"/>
</g>
<g fill="#0dab76" stroke="#0dab76" stroke-width=".2">
<circle cx="88.7" cy="35.5" r=".51"/>
<circle cx="73.5" cy="50.7" r=".51"/>
<circle cx="53.1" cy="50.7" r=".51"/>
<circle cx="116.6" cy="55.8" r=".51"/>
<circle cx="43" cy="96.4" r=".51"/>
<circle cx="162.3" cy="137.1" r=".51"/>
<circle cx="223.3" cy="86.3" r=".51"/>
<circle cx="116.6" cy="38" r=".51"/>
<circle cx="223.3" cy="68.5" r=".51"/>
<circle cx="53.1" cy="35.5" r=".51"/>
<circle cx="43" cy="78.7" r=".51"/>
<circle cx="190.3" cy="88.8" r=".51"/>
<circle cx="187.7" cy="71" r=".51"/>
</g>
<g font-size="3.6" fill="#c90d0c">
<text x="162.3" y="19.5">ECO List</text>
<text x="162.3" y="23.3">1) Add 100nF cap betwen pins 1 and 16 of U1 (USB chip).</text>
<text x="162.3" y="27.1">2) Change C3 from 4.7uF to 100nF since there is only a weak</text>
<text x="162.3" y="30.9">pullup in the C3 and 4.7uF would make for a too long return to</text>
<text x="162.3" y="34.7">high state (or at least that's what it seems like.</text>
<text x="162.3" y="38.5">3) Cut the two traces under U1 that feed the EN and GP9 pins</text>
<text x="23.9" y="45.3" transform="rotate(-90 23.9 45.3)">USB</text>
<text x="162.3" y="42.3">on the C3. Then connect DTR and RTS to EN and GP9 using</text>
<text x="162.3" y="46.2">the transistor circuitry in the box below.</text>
<text x="147.1" y="53.3" transform="rotate(-90 147.1 53.3)">User LED</text>
<text x="162.3" y="50">4) Add a second, outboard switch and 100nF cap to pull GP9</text>
<text x="162.3" y="53.8">to ground as a boot function.</text>
<text x="48.1" y="58.3">3.3V Power</text>
<text x="30.3" y="83.7" transform="rotate(-90 30.3 83.7)">ECO 1</text>
<text x="218.2" y="83.2" transform="rotate(-90 218.2 83.2)">C3 pins</text>
<text x="177.6" y="99" transform="rotate(-90 177.6 99)">U1 pin 13 U1 pin 14</text>
<text x="192.8" y="99">ECO 3</text>
<text x="228.4" y="99">ECO 4</text>
<text x="50.6" y="109.1">USB Interface</text>
<text x="78.5" y="113.9" transform="rotate(-90 78.5 113.9)">ECO 3 CUTS ^</text>
<text x="111.6" y="109.1">MPU PINS</text>
<text x="164.9" y="147.2">Dialog Programmer</text>
<text x="70.9" y="162.5">FPGA PINS</text>
<text x="228.4" y="165.5">Aardvark</text>
<text x="164.9" y="174.4">TriEmbed Community Project</text>
<text x="164.9" y="178.2">Espressif ESP32-C3-M1(4M) plus Dialog SLG47004V-DIP</text>
<text x="60.8" y="190.4">I2C for outboard programming</text>
<text x="182.7" y="188.4">Nick Edgington, Pete Soper</text>
<text x="231.6" y="188.4">CC BY-SA 2.0</text>
<text x="172.5" y="193.2">https://github.com/triembed/aardvark</text>
<text x="253.8" y="192.9">0.70</text>
</g>
<g font-size="3.5">
<text x="3.9" y="211">2/16/22</text>
<text x="16.7" y="211">9:58 AM /b/triembed/aardvark/eagle/v0.70/aardvark-v0.70.sch (Sheet: 1/1)</text>
</g>
<g font-size="3.2" fill="#c90d0c">
<text x="175" y="196.7">2/16/22</text>
<text x="186.7" y="196.7">9:58 AM</text>
</g>
<g font-size="2.9" fill="#c90d0c">
<text x="213.6" y="165.5">Project:</text>
<text x="162.6" y="169.3">Description:</text>
<text x="255" y="188.1">REV:</text>
<text x="163.6" y="196.7">Date:</text>
</g>
<g font-size="2.5" fill="#808080">
<text x="139.5" y="22.8">GP2</text>
<text x="65.8" y="27.9">IC1</text>
<text x="73.5" y="27.9">LM1117-3.3</text>
<text x="43" y="35.5">VBUS</text>
<text x="91.2" y="35.5">VCC</text>
<text x="119.2" y="33">EN</text>
<text x="32.8" y="40.6">UD+</text>
<text x="32.8" y="38">UD-</text>
<text x="54.2" y="39.9">C1</text>
<text x="54.2" y="44.8">10uF</text>
<text x="105" y="45.1" transform="rotate(-90 105 45.1)">LED1</text>
<text x="125.3" y="45">C3</text>
<text x="143" y="42.6" transform="rotate(-90 143 42.6)">LED2</text>
<text x="125.3" y="49.8">100nF</text>
<text x="70.9" y="58.3">GND</text>
<text x="99.9" y="57.1" transform="rotate(-90 99.9 57.1)">R1</text>
<text x="104.7" y="57.1" transform="rotate(-90 104.7 57.1)">510</text>
<text x="138" y="57.1" transform="rotate(-90 138 57.1)">R2</text>
<text x="142.8" y="57.1" transform="rotate(-90 142.8 57.1)">510</text>
<text x="98.9" y="66">GND</text>
<text x="114.1" y="66">GND</text>
<text x="137" y="66">GND</text>
<text x="210.6" y="63.4">EN</text>
<text x="225.8" y="63.4">GP9</text>
<text x="182.7" y="71">DTR</text>
<text x="197.7" y="69.5">10k</text>
<text x="48.1" y="75.5">U1</text>
<text x="101.4" y="76.1">EN</text>
<text x="130.6" y="75.4">GP10</text>
<text x="132" y="77.9">GP7</text>
<text x="198.5" y="74.3">R3</text>
<text x="231.9" y="75.5">C4</text>
<text x="37.9" y="78.7">TXO</text>
<text x="68.4" y="81.2">RXI</text>
<text x="68.4" y="78.7">TXO</text>
<text x="78.5" y="83.7">EN</text>
<text x="101.4" y="83.7">GP4</text>
<text x="101.4" y="78.7">GP9</text>
<text x="101.4" y="81.2">GP8</text>
<text x="132" y="83">GP5</text>
<text x="132" y="80.4">GP6</text>
<text x="231.9" y="80.3">100nF</text>
<text x="22.2" y="88.9">100nF</text>
<text x="37.9" y="86.3">UD+</text>
<text x="37.9" y="88.8">UD-</text>
<text x="78.5" y="86.3">GP9</text>
<text x="101.4" y="86.3">GP3</text>
<text x="101.4" y="88.8">RXI</text>
<text x="131.8" y="88.1">SDA</text>
<text x="132" y="85.5">GP2</text>
<text x="182.7" y="88.8">RTS</text>
<text x="197.7" y="87.3">10k</text>
<text x="26.1" y="93.8">C5</text>
<text x="101.4" y="93.9">VCC</text>
<text x="101.4" y="91.4">TXO</text>
<text x="130.6" y="95.7">GP19</text>
<text x="130.6" y="93.1">GP18</text>
<text x="132.1" y="90.6">SCL</text>
<text x="198.5" y="92.1">R4</text>
<text x="48.1" y="101.5">CH340C</text>
<text x="90" y="101.5">SV3</text>
<text x="101.4" y="96.4">GND</text>
<text x="143.7" y="101.5">SV5</text>
<text x="210.6" y="96.4">GP9</text>
<text x="220.8" y="96.4">GND</text>
<text x="40" y="109.1">GND</text>
<text x="185.2" y="109.1">VCC</text>
<text x="159.8" y="119.3">SDA</text>
<text x="185.2" y="116.8">SCL</text>
<text x="34.1" y="123.6">SV1</text>
<text x="43" y="126.9">VCC</text>
<text x="43" y="129.5">GPI(PIN21)</text>
<text x="43" y="132">OA1+(PIN23)</text>
<text x="106.5" y="126.9">GPIO(PIN19)</text>
<text x="106.5" y="132">OA1_OUT(PIN22)</text>
<text x="106.5" y="129.5">GPIO(PIN20)</text>
<text x="43" y="134.5">RH1B(PIN9)</text>
<text x="43" y="137.1">GPIO(PIN17)</text>
<text x="106.5" y="137.1">GPIO(PIN16)</text>
<text x="106.5" y="134.5">GPIO(PIN18)</text>
<text x="43" y="139.6">GPIO(PIN15)</text>
<text x="43" y="142.1">OA0_OUT(PIN5)</text>
<text x="106.5" y="139.6">GPIO(PIN12)</text>
<text x="106.5" y="142.1">RH0A(PIN6)</text>
<text x="159.8" y="142.1">GND</text>
<text x="43" y="144.7">SCL</text>
<text x="43" y="147.2">SDA</text>
<text x="43" y="149.8">OA0-(PIN3)</text>
<text x="106.5" y="149.8">GND</text>
<text x="106.5" y="144.7">OA0+(PIN4)</text>
<text x="106.5" y="147.2">OA1-(PIN24)</text>
<text x="128.4" y="154.8">SV4</text>
<text x="64.6" y="169.3">SV2</text>
<text x="73.5" y="172.6">SCL</text>
<text x="73.5" y="177.7">VCC</text>
<text x="73.5" y="175.2">SDA</text>
<text x="73.5" y="180.2">GND</text>
</g>
<g font-size="2.5" fill="#c90d0c">
<text x="78.5" y="121.8">FPGA1</text>
<text x="78.5" y="154.8">SLG47004V-DIP</text>
<text x="163.1" y="165">TITLE:aardvark-v0.70</text>
<text x="162.9" y="187.6">Author, license:</text>
<text x="162.9" y="192.4">Repo:</text>
<text x="234.7" y="196.7">Sheet:</text>
<text x="248.7" y="196.7">1/1</text>
</g>
<g font-size="2.1" fill="#808080">
<text x="25.6" y="35.1">VBUS</text>
<text x="62.3" y="35.1">3</text>
<text x="83.4" y="35.1">2</text>
<text x="25.6" y="40.2">D+</text>
<text x="25.6" y="37.7">D-</text>
<text x="68.2" y="36.3">VIN VOUT</text>
<text x="74.2" y="40.8" transform="rotate(-90 74.2 40.8)">GND</text>
<text x="25.6" y="45.3">GND</text>
<text x="25.6" y="42.8">ID</text>
<text x="25.6" y="47.8">S1*4</text>
<text x="73.1" y="46.6" transform="rotate(-90 73.1 46.6)">1</text>
<text x="96.1" y="75.8">1</text>
<text x="113.9" y="76.9">EN</text>
<text x="119" y="76.9">GP10</text>
<text x="141" y="75.8">1</text>
<text x="45.3" y="83.4">15</text>
<text x="45.3" y="78.3">16</text>
<text x="46.5" y="80.8">4</text>
<text x="50.4" y="82">V3</text>
<text x="50.4" y="79.4">VCC</text>
<text x="56.6" y="79.4">TXO</text>
<text x="57.4" y="82">RXI</text>
<text x="63.7" y="83.4">14</text>
<text x="63.7" y="80.8">3</text>
<text x="63.7" y="78.3">2</text>
<text x="96.1" y="78.3">2</text>
<text x="96.1" y="80.8">3</text>
<text x="96.1" y="83.4">4</text>
<text x="113.9" y="82">GP8</text>
<text x="113.9" y="79.4">GP9</text>
<text x="120.2" y="82">GP6</text>
<text x="120.2" y="79.4">GP7</text>
<text x="141" y="78.3">2</text>
<text x="141" y="80.8">3</text>
<text x="141" y="83.4">4</text>
<text x="46.5" y="85.9">5</text>
<text x="46.5" y="88.5">6</text>
<text x="50.4" y="84.5">R232 RTS</text>
<text x="50.4" y="87">UD+</text>
<text x="50.4" y="89.6">UD-</text>
<text x="56.3" y="89.6">DCD</text>
<text x="56.6" y="87">DTR</text>
<text x="63.7" y="88.5">12</text>
<text x="63.7" y="85.9">13</text>
<text x="96.1" y="85.9">5</text>
<text x="96.1" y="88.5">6</text>
<text x="113.9" y="84.5">GP4</text>
<text x="113.9" y="87">GP3</text>
<text x="113.9" y="89.6">RXO</text>
<text x="120.2" y="89.6">GP1</text>
<text x="120.2" y="87">GP2</text>
<text x="120.2" y="84.5">GP5</text>
<text x="141" y="85.9">5</text>
<text x="141" y="88.5">6</text>
<text x="56.5" y="94.7">DSR</text>
<text x="58.8" y="92.1">RI</text>
<text x="63.7" y="93.5">10</text>
<text x="63.7" y="91">11</text>
<text x="96.1" y="91">7</text>
<text x="96.1" y="93.5">8</text>
<text x="113.9" y="92.1">TXO</text>
<text x="113.9" y="94.7">VCC GP18</text>
<text x="120.2" y="92.1">GP0</text>
<text x="141" y="91">7</text>
<text x="141" y="93.5">8</text>
<text x="46.5" y="96.1">1</text>
<text x="50.4" y="97.2">GND</text>
<text x="56.7" y="97.2">CTS</text>
<text x="63.7" y="96.1">9</text>
<text x="96.1" y="96.1">9</text>
<text x="113.9" y="97.2">GND GP19</text>
<text x="141" y="96.1">9</text>
<text x="169" y="108.8">1</text>
<text x="169" y="111.3">3</text>
<text x="169" y="113.9">5</text>
<text x="179.9" y="108.8">2</text>
<text x="179.9" y="111.3">4</text>
<text x="179.9" y="113.9">6</text>
<text x="169" y="116.4">7</text>
<text x="169" y="118.9">9</text>
<text x="179.9" y="116.4">8</text>
<text x="179.9" y="118.9">10</text>
<text x="167.8" y="124">13</text>
<text x="167.9" y="121.5">11</text>
<text x="179.9" y="121.5">12</text>
<text x="179.9" y="124">14</text>
<text x="40.2" y="131.6">8</text>
<text x="40.2" y="129.1">9</text>
<text x="40.2" y="126.6">10</text>
<text x="68.2" y="130.2">GPI(PIN21)</text>
<text x="68.2" y="127.7">VDD(PIN1)</text>
<text x="86.4" y="127.7">GPIO(PIN19)</text>
<text x="86.4" y="130.2">GPIO(PIN20)</text>
<text x="125.8" y="126.6">1</text>
<text x="125.8" y="129.1">2</text>
<text x="125.8" y="131.6">3</text>
<text x="167.8" y="126.6">15</text>
<text x="167.8" y="129.1">17</text>
<text x="167.8" y="131.6">19</text>
<text x="179.9" y="126.6">16</text>
<text x="179.9" y="129.1">18</text>
<text x="179.9" y="131.6">20</text>
<text x="40.2" y="136.7">6</text>
<text x="40.2" y="134.2">7</text>
<text x="68.2" y="132.8">OA1+(PIN23) OA1_OUT(PIN22)</text>
<text x="68.2" y="135.3">RH1B(PIN9)</text>
<text x="68.2" y="137.8">GPIO(PIN17)</text>
<text x="86.4" y="135.3">GPIO(PIN18)</text>
<text x="86.4" y="137.8">GPIO(PIN16)</text>
<text x="125.8" y="134.2">4</text>
<text x="125.8" y="136.7">5</text>
<text x="40.2" y="141.8">4</text>
<text x="40.2" y="139.3">5</text>
<text x="68.2" y="140.4">GPIO(PIN15)</text>
<text x="68.2" y="142.9">OA0_OUT(PIN5)</text>
<text x="86.4" y="140.4">GPIO(PIN12)</text>
<text x="87.2" y="142.9">RH0A(PIN6)</text>
<text x="125.8" y="139.3">6</text>
<text x="125.8" y="141.8">7</text>
<text x="40.2" y="149.4">1</text>
<text x="40.2" y="146.9">2</text>
<text x="40.2" y="144.3">3</text>
<text x="68.2" y="145.4">SCL(PIN10)</text>
<text x="68.2" y="148">SDA(PIN11)</text>
<text x="86.7" y="148">OA1-(PIN24)</text>
<text x="87.4" y="145.4">OA0+(PIN4)</text>
<text x="124.6" y="149.4">10</text>
<text x="125.8" y="144.3">8</text>
<text x="125.8" y="146.9">9</text>
<text x="68.2" y="150.5">OA0-(PIN3)</text>
<text x="88.1" y="150.5">GND(PIN2)</text>
<text x="70.7" y="172.3">4</text>
<text x="70.7" y="179.9">1</text>
<text x="70.7" y="177.3">2</text>
<text x="70.7" y="174.8">3</text>
</g>
<g font-size="1.8" fill="#c90d0c">
<text x="116.6" y="71">MOD1</text>
<text x="114.1" y="101.5">ESP32-C3-M1</text>
</g>
</svg>
